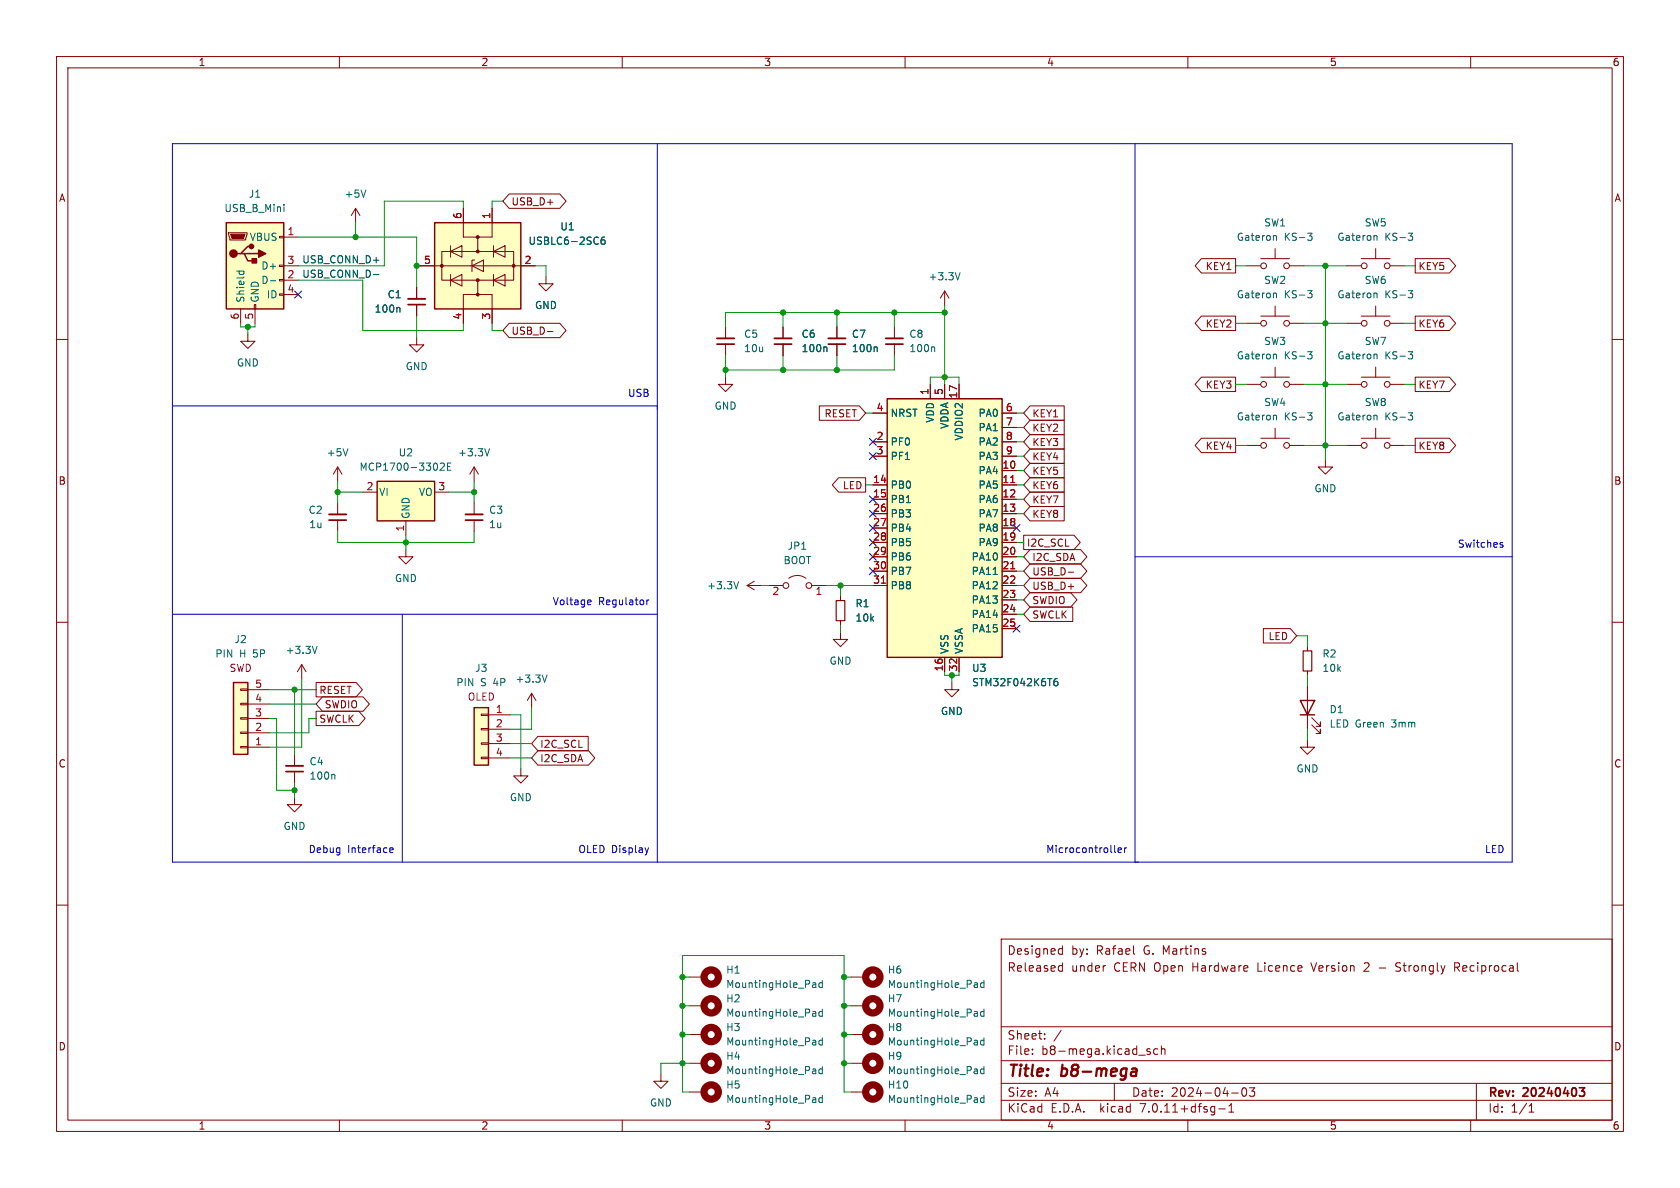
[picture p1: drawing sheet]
<svg xmlns="http://www.w3.org/2000/svg" width="297mm" height="210mm" viewBox="0 0 297 210" stroke-linecap="round" stroke-linejoin="round" font-family="sans-serif">
<g fill="none" stroke="#840000" stroke-width=".18">
<path d="M10 10h277v190h-277zM12 12h273v186h-273zM60 10v2M110 10v2M160 10v2M210 10v2M260 10v2M62.9 36.8l-.8 1.3M62.9 36.8v2.6M62.9 36.8l.7 1.3M81.9 36.8v5.1h2.6v2.6M87 36.8v5.1h-2.5"/>
<path d="M90 34.3h9l1.1 1.3-1.1 1.2h-9l-1.1-1.2zM10 60h2M40.4 41.1h3.3v.3l-.3 1h-2.8zM42.5 54.6v2.6M43.8 59.1v1.2h1.3l-1.3 1.3-1.3-1.3h1.3M45 53.8h.2v.8h-.2zM45.1 54.6v2.6M49.4 51.9h.8v.3h-.8zM49.4 49.4h.8v.3h-.8zM49.4 46.9h.8v.2h-.8zM49.4 41.8h.8v.2h-.8zM50.2 47h2.5"/>
<path d="M50.2 41.9h2.5M50.2 52.1h2.5M50.2 49.5h2.5M73.7 59.7v1.3h1.2l-1.2 1.2-1.3-1.2h1.3M73.7 50.8v2M73.7 53.8v2.1M74.3 47h20.3M78.1 44.5h12.7v5h-12.7zM79.6 44.5l2.1-1.1v2.1zM79.6 49.5l2.1-1v2zM79.6 43.4v2.1M79.6 48.5v2"/>
<path d="M83.4 47l2.1-1v2zM83.9 46h-.5v2M84.5 49.5v2.6h-2.6v5.1M84.5 52.1h2.5v5.1M87.2 44.5l2.1-1.1v2.1zM87.2 49.5l2.1-1v2zM87.2 43.4v2.1M87.2 48.5v2M90 57.1h9l1.1 1.3-1.1 1.3h-9l-1.1-1.3zM96.5 48.9v1.3h1.3l-1.3 1.2-1.3-1.2h1.3M96.8 58.6h.9M128.3 57.8v2"/>
<path d="M138.4 57.8v2M148 57.8v2M158.1 57.8v2M167 51.4l-.8 1.3M167 51.4v2.6M167 51.4l.8 1.3M212.4 45.7h6v2.6h-6l-1.1-1.3zM212.4 55.9h6v2.5h-6l-1.1-1.2zM220.3 57.2h2.6M220.3 47h2.6M222.9 55.9h5.1M222.9 45.7h5.1"/>
<path d="M225.4 43.9v1.8M225.4 54.1v1.8M228 57.2h2.5M228 47h2.5M238.1 57.2h2.6M238.1 47h2.6M240.7 55.9h5M240.7 45.7h5M243.2 43.9v1.8M243.2 54.1v1.8M245.7 57.2h2.6M245.7 47h2.6"/>
<path d="M250.2 55.9h6l1.2 1.3-1.2 1.2h-6zM250.2 45.7h6l1.2 1.3-1.2 1.3h-6zM285 60h2M128.3 66.7v1.2h1.2l-1.2 1.3-1.3-1.3h1.3M128.3 60.8v2.1M138.4 60.8v2.1M144.8 71.8h7.1l1.1 1.2-1.1 1.3h-7.1zM148 60.8v2.1M154.3 78.1h2.5M154.3 73h2.5M158.1 60.8v2.1M164.5 67.9v2.6"/>
<path d="M167 67.9v2.6M169.5 67.9v2.6M177.2 78.1h2.5M177.2 73h2.5M177.2 75.6h2.5M182.1 71.8h6v2.5h-6l-1.1-1.3zM182.1 74.3h6v2.5h-6l-1.1-1.2zM182.1 79.4h6v2.5h-6l-1.1-1.3zM182.1 76.8h6v2.6h-6l-1.1-1.3zM212.4 66.7h6v2.5h-6l-1.1-1.3zM212.4 77.5h6v2.5h-6l-1.1-1.3zM220.3 78.7h2.6"/>
<path d="M220.3 67.9h2.6M222.9 77.5h5.1M222.9 66.7h5.1M225.4 64.9v1.8M225.4 75.7v1.8M228 78.7h2.5M228 67.9h2.5M238.1 78.7h2.6M238.1 67.9h2.6M240.7 77.5h5M240.7 66.7h5M243.2 64.9v1.8"/>
<path d="M243.2 75.7v1.8M245.7 78.7h2.6M245.7 67.9h2.6M250.2 66.7h6l1.2 1.2-1.2 1.3h-6zM250.2 77.5h6l1.2 1.2-1.2 1.3h-6zM59.7 82.6l-.8 1.2M59.7 82.6v2.5M59.7 88.9v2M59.7 91.9v2.1M59.7 82.6l.8 1.2M64.1 87h2.6M71.8 97.2v1.2h1.2l-1.2 1.3-1.3-1.3h1.3"/>
<path d="M71.8 92.1v2.5M76.8 87h2.6M83.8 82.6v2.5M83.8 88.9v2M83.8 91.9v2.1M83.8 82.6l-.7 1.2M83.8 82.6l.8 1.2M148.3 84.5h4.7v2.5h-4.7l-1.2-1.3zM154.3 85.7h2.5M154.3 88.3h2.5M154.3 90.8h2.5M154.3 93.3h2.5"/>
<path d="M154.3 95.9h2.5M154.3 98.4h2.5M154.3 80.6h2.5M177.2 83.2h2.5M177.2 85.7h2.5M177.2 88.3h2.5M177.2 90.8h2.5M177.2 93.3h2.5M177.2 95.9h2.5M177.2 98.4h2.5M177.2 80.6h2.5M181 94.6h8.9l1.1 1.3-1.1 1.3h-8.9z"/>
<path d="M182.1 89.5h6v2.6h-6l-1.1-1.3zM182.1 84.5h6v2.5h-6l-1.1-1.3zM182.1 81.9h6v2.6h-6l-1.1-1.3zM182.1 87h6v2.5h-6l-1.1-1.2zM182.1 99.7h8.9l1.2 1.3-1.2 1.2h-8.9l-1.1-1.2zM182.1 97.2h8.9l1.2 1.2-1.2 1.3h-8.9l-1.1-1.3zM234.3 81.3v1.3h1.3l-1.3 1.2-1.3-1.2h1.3M10 110h2M53.3 117.5l-.7 1.2M53.3 117.5v2.5M53.3 117.5l.8 1.2M132.1 103.5l1.2 .8"/>
<path d="M132.1 103.5h2.5M133.3 102.7l-1.2 .8M135.9 103.5h2.5M139.4 102.2a2.54 2.54 0 0 1 3.1 0M143.5 103.5h2.5M148.6 111.8v1.2h1.3l-1.3 1.3-1.3-1.3h1.3M148.6 105.4v.8M148.6 109.7v.8M154.3 103.5h2.5M154.3 101h2.5M167 116.2v2.5M169.5 116.2v2.5"/>
<path d="M177.2 103.5h2.5M177.2 101h2.5M177.2 106h2.5M177.2 108.6h2.5M177.2 111.1h2.5M182.1 104.8h7.2l1.1 1.2-1.1 1.3h-7.2l-1.1-1.3zM182.1 107.3h7.5v2.6h-7.5l-1.1-1.3zM182.1 102.2h8.9l1.2 1.3-1.2 1.3h-8.9l-1.1-1.3zM188.9 101.2h.9M223.3 111.1h4.8l1.1 1.3-1.1 1.3h-4.8zM231.1 114.3v.8M231.1 118.6v.8"/>
<path d="M285 110h2M42.5 121.8h1.3v.2h-1.3zM42.5 124.3h1.3v.3h-1.3zM42.5 126.9h1.3v.2h-1.3zM42.5 129.4h1.3v.3h-1.3zM42.5 132h1.3v.2h-1.3zM43.8 132.1h3.8M43.8 129.5h3.8M43.8 127h3.8M43.8 124.5h3.8M43.8 121.9h3.8M52.1 133.4v2"/>
<path d="M52.1 136.4v2M55.9 125.7h7.5l1.2 1.3-1.2 1.3h-7.5zM55.9 120.6h7.1l1.1 1.3-1.1 1.3h-7.1zM57 123.2h7.2l1.1 1.3-1.1 1.2h-7.2l-1.1-1.2zM85.1 133.9h1.3v.2h-1.3zM85.1 131.3h1.3v.3h-1.3zM85.1 128.8h1.3v.2h-1.3zM85.1 126.2h1.3v.3h-1.3zM86.4 126.4h3.8M86.4 128.9h3.8M86.4 131.4h3.8M86.4 134h3.8"/>
<path d="M92.1 135.9v1.3h1.2l-1.2 1.2-1.3-1.2h1.3M94 122.6l-.8 1.2M94 122.6v2.5M94 122.6l.7 1.2M95.1 132.7h8.9l1.2 1.3-1.2 1.3h-8.9l-1.1-1.3zM95.1 130.2h8.9v2.5h-8.9l-1.1-1.3zM168.3 120.7v1.2h1.2l-1.2 1.3-1.3-1.3h1.3M231.1 130.8v1.3h1.3l-1.3 1.3-1.2-1.3h1.2M231.1 121.3v7.6M231.9 128.1l1.5 1.6v-.8v.8h-.7M231.9 126.9l1.5 1.5v-.8v.8h-.7M10 160h2"/>
<path d="M52.1 141v1.2h1.2l-1.2 1.3-1.3-1.3h1.3M285 160h2M121.9 172.7h2.6M121.9 177.8h2.6M150.5 172.7h2.5M150.5 177.8h2.5M177 166h108v32h-108zM187.4 170.7l.4 .1M187.4 167.7l.4 .1M187.8 167.2v1.5M187.8 170.2v1.5M187.8 171.6l-.4 .1"/>
<path d="M187.8 168.6l-.4 .1M195.3 170.7h.2M200.5 168.6l.1 .1M231.7 170.2l.5 1.5M241.2 170.3h.1M242 170.8l-.9 .9h.9M243.8 171.1h1.2M246.7 171.6l.6 .1M247.4 170.2h-.4l-.3 .3 .2 .3 .4 .2M257.2 171h.5M257.5 171l.5 .7M257.7 170.2h-.5v1.5"/>
<path d="M60 198v2M110 198v2M116.8 189.9v1.2h1.3l-1.3 1.3-1.2-1.3h1.2M121.9 188h2.6M121.9 193h2.6M121.9 182.9h2.6M150.5 188h2.5M150.5 193h2.5M150.5 182.9h2.5M160 198v2M177 194.5h108M177 191.5h108"/>
<path d="M177 187.5h108M177 181.5h108M182.5 186.3v.1M182.5 185.5v.1M184.7 183.6v.1M184.7 182.8v.1M187.6 182.1l-1.3 2M197 191.5v3M202.7 185.7l.7 .4-.2 .3-.5-.1M203.3 185.5l-.3-.1-.3 .2M204.7 185.5l-.5-.1-.2 .3v.4l.1 .2h.6M205.3 185.5l.2-.1 .4 .1 .1 .9"/>
<path d="M205.3 184.9v1.5M210 198v2M215.5 196h1.1M217.2 196.6h.9M217.2 195.5l.5-.4v1.5M217.7 193.2h1.2M219.7 192.4l.2-.1a.81 .81 0 0 1 .6 .6 .81 .81 0 0 1-.3 .8l-.2 .1a.81 .81 0 0 1-.3-1.4zM220.9 192.3h.9l-.5 .6 .4 .1v.7l-.2 .1h-.4l-.2-.1M260 198v2M261 191.5v6.5M270.3 196.6h.9M270.3 195.5l.4-.4v1.5"/>
<circle cx="223.4" cy="57.2" r=".51"/>
<circle cx="223.4" cy="47" r=".51"/>
<circle cx="227.5" cy="57.2" r=".51"/>
<circle cx="227.5" cy="47" r=".51"/>
<circle cx="241.2" cy="47" r=".51"/>
<circle cx="241.2" cy="57.2" r=".51"/>
<circle cx="245.2" cy="47" r=".51"/>
<circle cx="245.2" cy="57.2" r=".51"/>
<circle cx="223.4" cy="78.7" r=".51"/>
<circle cx="223.4" cy="67.9" r=".51"/>
<circle cx="227.5" cy="78.7" r=".51"/>
<circle cx="227.5" cy="67.9" r=".51"/>
<circle cx="241.2" cy="67.9" r=".51"/>
<circle cx="241.2" cy="78.7" r=".51"/>
<circle cx="245.2" cy="67.9" r=".51"/>
<circle cx="245.2" cy="78.7" r=".51"/>
<circle cx="138.9" cy="103.5" r=".51"/>
<circle cx="143" cy="103.5" r=".51"/>
</g>
<path d="M72.1 53.8h3.1M126.7 60.8h3.1M136.9 60.8h3.1M146.4 60.8h3.1M156.6 60.8h3M58.2 91.9h3M82.3 91.9h3M50.5 136.4h3.1M279.2 192.3h.9l-.5 .6 .5 .1v.6l-.3 .2-.5-.1" fill="none" stroke="#840000" stroke-width=".3"/>
<path d="M200.1 189l.2-.1 .6 .1-.1 1.2M200.8 190.1l-.6 .1M200.9 189.4l-.8 .1" fill="none" stroke="#840000" stroke-width=".4"/>
<g fill="none" stroke="#840000" stroke-width="1.3">
<circle cx="125.7" cy="172.7" r="1.27"/>
<circle cx="125.7" cy="177.8" r="1.27"/>
<circle cx="154.3" cy="177.8" r="1.27"/>
<circle cx="154.3" cy="172.7" r="1.27"/>
<circle cx="125.7" cy="188" r="1.27"/>
<circle cx="125.7" cy="193" r="1.27"/>
<circle cx="125.7" cy="182.9" r="1.27"/>
<circle cx="154.3" cy="188" r="1.27"/>
<circle cx="154.3" cy="193" r="1.27"/>
<circle cx="154.3" cy="182.9" r="1.27"/>
</g>
<g fill="none" stroke="#006464" stroke-width=".18">
<path d="M50.2 36.1v.2M50.2 36.6v.8M64.7 33.6l-.4 1.3M41.9 47.9h1.2M42.3 47.9v.4M43.1 47.9v.4M47.8 49.6h.9M70.5 54.3l.2 .2v.7M106.9 41.9l-.4 .1a.86 .86 0 0 0 0 1.2l.4-.1 .1-.5-.3-.2-.3 .1-.1 .1M169.7 48.2l-.4 1.3M225.3 41.6l.4 .2v.7M225.3 51.8l.4 .2v.6"/>
<path d="M231.2 41.2h.8l-.5 .5 .4 .1 .1 .4-.3 .3h-.3M231.2 51.4h.8l-.5 .5 .4 .1 .1 .4-.3 .2h-.3M243.1 41.6l.3 .2v.7M243.1 51.8l.3 .2v.6M249 41.2h.7l-.4 .5 .4 .1v.4l-.2 .3h-.4M249 51.4h.7l-.4 .5 .4 .1v.4l-.2 .2h-.4M61.5 79.3l-.4 1.3M86.5 79.3l-.4 1.3M146 61.3l.2 .2v.7M154.9 61.3l.2 .2v.7M165.1 61.3l.1 .2v.7M225.3 73.4l.4 .2v.6"/>
<path d="M225.3 62.6l.4 .2v.6M231.2 73h.8l-.5 .5 .4 .1 .1 .4-.3 .2h-.3M231.2 62.2h.8l-.5 .5 .4 .1 .1 .4-.3 .2h-.3M243.1 73.4l.3 .2v.6M243.1 62.6l.3 .2v.6M249 73h.7l-.4 .5 .4 .1v.4l-.2 .2h-.4M249 62.2h.7l-.4 .5 .4 .1v.4l-.2 .2h-.4M77.8 82l.5-.1 .3 .3-.8 .9h.8M79.1 82.5h.4M79.7 81.9h-.6v1.2h.6M56.1 114.2l-.5 1.3M96.7 119.3l-.4 1.3"/>
<path d="M130.6 102.8l-.4 1.3M175.6 101.5h.7M186.9 120h-.4a.86 .86 0 0 0 0 1.2l.5-.1v-.4l-.2-.3-.4 .1-.1 .2M59 136.9l.2 .2v.6M143.8 173.7l.4 .1v.8M143.8 178.8l.4 .1v.7M144.2 174.5l-.4 .1M144.2 174l-.4 .1M144.2 179.6h-.4M144.2 179.1l-.4 .1M145.4 173.8l-.4-.1-.2 .3 .1 .5h.5M145.4 173.3v1.3"/>
<path d="M145.4 178.4v1.2M145.4 178.9l-.4-.1-.2 .2 .1 .6h.5M172.4 173.7l.3 .1 .1 .8M172.4 178.8l.3 .1 .1 .7M172.8 174.5l-.4 .1M172.8 174l-.4 .1M172.8 179.6h-.4M172.8 179.1l-.4 .1M173.9 173.8l-.3-.1-.3 .3 .2 .5h.4M173.9 173.3v1.3M173.9 178.4v1.2M173.9 178.9l-.3-.1-.3 .2 .2 .6h.4"/>
<path d="M143.8 183.9h.4v.8M143.8 189h.4v.8M143.8 194l.4 .1v.8M144.2 189.7l-.4 .1M144.2 189.3h-.4M144.2 194.8l-.4 .1M144.2 194.3l-.4 .1M144.2 184.7h-.4M144.2 184.2h-.4M145.4 183.5v1.2M145.4 188.5v1.3M145.4 193.6v1.3"/>
<path d="M145.4 183.9h-.4l-.2 .2 .1 .6h.5M145.4 189h-.4l-.2 .2 .1 .5h.5M145.4 194.1l-.4-.1-.2 .3 .1 .5h.5M172.4 183.9h.3l.1 .8M172.4 189h.3l.1 .8M172.4 194l.3 .1 .1 .8M172.8 189.7l-.4 .1M172.8 189.3h-.4M172.8 194.8l-.4 .1M172.8 194.3l-.4 .1M172.8 184.7h-.4M172.8 184.2h-.4"/>
<path d="M173.9 189h-.3l-.3 .2 .2 .5h.4M173.9 183.5v1.2M173.9 188.5v1.3M173.9 193.6v1.3M173.9 183.9h-.3l-.3 .2 .2 .6h.4M173.9 194.1l-.3-.1-.3 .3 .2 .5h.4"/>
</g>
<path d="M72.1 52.8h3.1M126.7 59.8h3.1M136.9 59.8h3.1M146.4 59.8h3.1M156.6 59.8h3M58.2 90.9h3M82.3 90.9h3M50.5 135.4h3.1" fill="none" stroke="#840000" stroke-width=".33"/>
<path d="M147.8 106.2h1.6v3.5h-1.6zM230.4 115.1h1.5v3.5h-1.5z" fill="none" stroke="#840000" stroke-width=".2"/>
<g fill="#ffffc2" stroke="#ffffc2" stroke-width=".18">
<path d="M83.8 125.1h2.6v10.2h-2.6z"/>
<path d="M41.3 120.7h2.5v12.7h-2.5z"/>
<path d="M66.7 85.1h10.1v7h-10.1z"/>
<path d="M76.8 39.4h15.3v15.2h-15.3z"/>
<path d="M40 39.4h10.2v15.2h-10.2z"/>
<path d="M156.8 70.5h20.4v45.7h-20.4z"/>
</g>
<path d="M40 39.4h10.2v15.2h-10.2zM76.8 39.4h15.3v15.2h-15.3zM42.5 44.8h.7l.6 1.3h1.3M43.2 44.8h2.5M44.4 43.6h-.6l-1.3 1.2h-.6M156.8 70.5h20.4v45.7h-20.4zM66.7 85.1h10.1v7h-10.1zM41.3 120.7h2.5v12.7h-2.5zM83.8 125.1h2.6v10.2h-2.6zM229.9 123.8h2.5l-1.3 2.6zM229.9 126.4h2.5" fill="none" stroke="#840000" stroke-width=".25"/>
<g fill="#840000" stroke="#840000" stroke-width=".18">
<path d="M40.8 41.4h2.5l-.2 .8h-2.1z"/>
<circle cx="84.5" cy="41.9" r=".25"/>
<circle cx="84.5" cy="44.4" r=".25"/>
<circle cx="90.8" cy="47" r=".25"/>
<circle cx="78.1" cy="47" r=".25"/>
<circle cx="84.5" cy="49.5" r=".25"/>
<circle cx="84.5" cy="52.1" r=".25"/>
</g>
<g fill="#840000" stroke="#840000" stroke-width=".25">
<path d="M45.7 44.2l1.3 .6-1.3 .7z"/>
<path d="M44.6 45.7h.7v.8h-.7z"/>
<circle cx="41.3" cy="44.8" r=".63"/>
<circle cx="44.5" cy="43.6" r=".38"/>
</g>
<path d="M178.7 85.3h.7M155.8 103.1h.7M178.7 100.5h.7" fill="none" stroke="#a90000" stroke-width=".18"/>
<path d="M66 48.5h1" fill="none" stroke="#0f0f0f" stroke-width=".18"/>
<g fill="none" stroke="#0000c2" stroke-width=".18">
<path d="M30.5 25.4h236.8v127h-236.8zM116.2 25.4v127M200.7 25.4v127M30.5 71.8h85.7M200.7 98.4h66.6M265.2 96.3l.5 .1v.2l-.2 .1h-.3M265.2 96h.5M30.5 108.6h85.7M71.1 108.6v43.8M104.1 106.1h.3l.1 .3-.6 .1M104.4 106.8l-.3 .1M114.4 106.1v.8"/>
<path d="M114.7 106.1l-.3 .2M68.9 150.3l.6-.1-.1-.3h-.3l-.2 .2 .1 .6h.4M114.7 149.9l-.3 .8M197.1 150.5l.1 .2M197.7 150.3l.6-.1-.1-.3h-.4l-.1 .2v.6h.5M198.8 149.9v.8M199.2 149.9l-.4 .2"/>
</g>
<g fill="none" stroke="#009600" stroke-width=".18">
<path d="M62.9 39.4v2.5M81.9 36.8v-1.2h-14v11.4h-15.2M88.9 35.6h-1.9v1.2M42.5 57.2v.6h2.6v-.6M43.8 57.8v1.3M52.7 49.5h11.4v8.9h17.8v-1.2M52.7 41.9h21v8.9M73.7 47h.6M73.7 55.9v3.8M87 57.2v1.2h1.9M94.6 47h1.9v1.9M138.4 55.2v2.6"/>
<path d="M148 55.2v2.6M158.1 55.2v2.6M167 55.2h-38.7v2.6M167 54v13.9M218.4 47h1.9M218.4 57.2h1.9M230.5 47h7.6M230.5 57.2h7.6M234.3 47v34.3M248.3 47h1.9M248.3 57.2h1.9M128.3 62.9v3.8"/>
<path d="M138.4 62.9v2.5M148 62.9v2.5M153 73h1.3M158.1 62.9v2.5h-29.8M164.5 67.9v-1.2h5v1.2M179.7 73h1.3M179.7 78.1h1.3M179.7 75.6h1.3M218.4 78.7h1.9M218.4 67.9h1.9M230.5 78.7h7.6M230.5 67.9h7.6"/>
<path d="M248.3 78.7h1.9M248.3 67.9h1.9M59.7 85.1v3.8M59.7 94v1.9h24.1v-1.9M59.7 87h4.4M71.8 94.6v2.6M79.4 87h4.4M83.8 85.1v3.8M153 85.7h1.3M179.7 95.9h1.3M179.7 98.4h1.3M179.7 85.7h1.3"/>
<path d="M179.7 88.3h1.3M179.7 83.2h1.3M179.7 90.8h1.3M179.7 80.6h1.3M134.6 103.5h1.3M146 103.5h8.3M148.6 103.5v1.9M148.6 110.5v1.3M167 118.7v.7h2.5v-.7M168.3 119.4v1.3M179.7 106h1.3M179.7 101h1.3"/>
<path d="M179.7 103.5h1.3M179.7 108.6h1.3M229.2 112.4h1.9v1.9M231.1 119.4v1.9M47.6 127h1.3v12.7h3.2M47.6 124.5h8.3M47.6 121.9h8.3M52.1 121.9v11.5M52.1 138.4v2.6M53.3 120v12.1h-5.7M55.9 127h-1.3v2.5h-7M90.2 134h3.8"/>
<path d="M90.2 126.4h1.9v9.5M90.2 131.4h3.8M94 125.1v3.8h-3.8M231.1 128.9v1.9M120.6 177.8h1.3M120.6 172.7h1.3M149.2 177.8h1.3M149.2 172.7h1.3M120.6 182.9h1.3M121.9 193h-1.3v-24.1h28.6v24.1h1.3M121.9 188h-5.1v1.9M149.2 182.9h1.3"/>
<path d="M149.2 188h1.3"/>
</g>
<g fill="none" stroke="#000084" stroke-width=".18">
<path d="M52.1 51.5l1.2 1.2M53.3 51.5l-1.2 1.2M153.7 77.5l1.2 1.2M154.9 77.5l-1.2 1.2M153.7 92.7l1.2 1.3M153.7 97.8l1.2 1.2M153.7 87.7l1.2 1.2M153.7 95.3l1.2 1.2M153.7 90.2l1.2 1.2M153.7 80l1.2 1.3M154.9 92.7l-1.2 1.3M154.9 97.8l-1.2 1.2"/>
<path d="M154.9 87.7l-1.2 1.2M154.9 95.3l-1.2 1.2M154.9 90.2l-1.2 1.2M154.9 80l-1.2 1.3M179.1 92.7l1.2 1.3M180.3 92.7l-1.2 1.3M153.7 100.4l1.2 1.2M154.9 100.4l-1.2 1.2M179.1 110.5l1.2 1.2M180.3 110.5l-1.2 1.2"/>
</g>
<g fill="#009600" stroke="#009600" stroke-width=".18">
<circle cx="128.3" cy="65.4" r=".46"/>
<circle cx="43.8" cy="57.8" r=".46"/>
<circle cx="62.9" cy="41.9" r=".46"/>
<circle cx="59.7" cy="87" r=".46"/>
<circle cx="73.7" cy="47" r=".46"/>
<circle cx="120.6" cy="172.7" r=".46"/>
<circle cx="71.8" cy="95.9" r=".46"/>
<circle cx="83.8" cy="87" r=".46"/>
<circle cx="52.1" cy="139.7" r=".46"/>
<circle cx="52.1" cy="121.9" r=".46"/>
<circle cx="138.4" cy="55.2" r=".46"/>
<circle cx="148" cy="55.2" r=".46"/>
<circle cx="158.1" cy="55.2" r=".46"/>
<circle cx="138.4" cy="65.4" r=".46"/>
<circle cx="149.2" cy="188" r=".46"/>
<circle cx="120.6" cy="177.8" r=".46"/>
<circle cx="149.2" cy="177.8" r=".46"/>
<circle cx="120.6" cy="188" r=".46"/>
<circle cx="149.2" cy="182.9" r=".46"/>
<circle cx="120.6" cy="182.9" r=".46"/>
<circle cx="149.2" cy="172.7" r=".46"/>
<circle cx="168.3" cy="119.4" r=".46"/>
<circle cx="148.6" cy="103.5" r=".46"/>
<circle cx="234.3" cy="57.2" r=".46"/>
<circle cx="234.3" cy="67.9" r=".46"/>
<circle cx="234.3" cy="47" r=".46"/>
<circle cx="234.3" cy="78.7" r=".46"/>
<circle cx="167" cy="66.7" r=".46"/>
<circle cx="148" cy="65.4" r=".46"/>
<circle cx="167" cy="55.2" r=".46"/>
</g>
<g font-size="2.8" fill="#840000">
<text x="178" y="190.9">Title:</text>
<text x="187.7" y="190.9">b8-mega</text>
</g>
<g font-size="2.1" fill="#840000">
<text x="178" y="172">Released</text>
<text x="178" y="169">Designed</text>
<text x="189.4" y="172">under</text>
<text x="189.4" y="169">by:</text>
<text x="193.9" y="169">Rafael</text>
<text x="197" y="172">CERN Open</text>
<text x="202.3" y="169">G. Martins</text>
<text x="211.1" y="172">Hardware</text>
<text x="222.7" y="172">Licence</text>
<text x="232.4" y="172">Version</text>
<text x="241.9" y="172">2</text>
<text x="247.8" y="172">Strongly</text>
<text x="258.3" y="172">Reciprocal</text>
<text x="178" y="184">Sheet:</text>
<text x="178" y="186.7">File:</text>
<text x="184.1" y="186.7">b8-mega.kicad_sch</text>
<text x="178" y="196.9">KiCad</text>
<text x="178" y="194.1">Size:</text>
<text x="184.7" y="194.1">A4</text>
<text x="185.7" y="196.9">E.D.A.</text>
<text x="194.6" y="196.9">kicad</text>
<text x="200" y="194.1">Date:</text>
<text x="201.8" y="196.9">7.0.11+dfsg-1</text>
<text x="207" y="194.1">2024-04-03</text>
<text x="263" y="194.3">Rev:</text>
<text x="263" y="196.9">Id:</text>
<text x="267.1" y="196.9">1/1</text>
<text x="269.4" y="194.3">20240403</text>
</g>
<g font-size="1.8" fill="#840000">
<text x="35" y="11.9">1</text>
<text x="85" y="11.9">2</text>
<text x="135" y="11.9">3</text>
<text x="185" y="11.9">4</text>
<text x="235" y="11.9">5</text>
<text x="285" y="11.9">6</text>
<text x="10.3" y="35.9">A</text>
<text x="285.3" y="35.9">A</text>
<text x="90.3" y="36.5">USB_D+</text>
<text x="213" y="47.9">KEY1</text>
<text x="250.7" y="47.9">KEY5</text>
<text x="90.3" y="59.4">USB_D-</text>
<text x="213" y="58.1">KEY2</text>
<text x="250.7" y="58.1">KEY6</text>
<text x="213" y="68.9">KEY3</text>
<text x="250.7" y="68.9">KEY7</text>
<text x="145.7" y="74">RESET</text>
<text x="182.4" y="74">KEY1</text>
<text x="182.4" y="76.5">KEY2</text>
<text x="182.4" y="81.6">KEY4</text>
<text x="182.4" y="79.1">KEY3</text>
<text x="213" y="79.7">KEY4</text>
<text x="250.7" y="79.7">KEY8</text>
<text x="10.3" y="85.9">B</text>
<text x="148.9" y="86.7">LED</text>
<text x="182.4" y="86.7">KEY6</text>
<text x="182.4" y="84.1">KEY5</text>
<text x="182.4" y="89.2">KEY7</text>
<text x="285.3" y="85.9">B</text>
<text x="182.4" y="91.8">KEY8</text>
<text x="181.5" y="96.8">I2C_SCL</text>
<text x="182.4" y="101.9">USB_D-</text>
<text x="182.4" y="99.4">I2C_SDA</text>
<text x="182.4" y="107">SWDIO</text>
<text x="182.4" y="104.5">USB_D+</text>
<text x="182.4" y="109.5">SWCLK</text>
<text x="224.2" y="113.3">LED</text>
<text x="56.4" y="122.9">RESET</text>
<text x="57.3" y="125.4">SWDIO</text>
<text x="56.4" y="128">SWCLK</text>
<text x="10.3" y="135.9">C</text>
<text x="95.4" y="134.9">I2C_SDA</text>
<text x="95.4" y="132.4">I2C_SCL</text>
<text x="285.3" y="135.9">C</text>
<text x="10.3" y="185.9">D</text>
<text x="285.3" y="185.9">D</text>
<text x="35" y="199.9">1</text>
<text x="85" y="199.9">2</text>
<text x="135" y="199.9">3</text>
<text x="185" y="199.9">4</text>
<text x="235" y="199.9">5</text>
<text x="285" y="199.9">6</text>
</g>
<g font-size="1.8" fill="#006464">
<text x="43.9" y="35.2">J1</text>
<text x="60.8" y="35.2">+5V</text>
<text x="39.6" y="37.7">USB_B_Mini</text>
<text x="99" y="40.9">U1</text>
<text x="223.4" y="40.2">SW1</text>
<text x="241.2" y="40.2">SW5</text>
<text x="44" y="42.8">VBUS</text>
<text x="46.1" y="47.9">D+</text>
<text x="93.3" y="43.5">USBLC6-2SC6</text>
<text x="218.5" y="42.8">Gateron</text>
<text x="227" y="42.8">KS-3</text>
<text x="236.3" y="42.8">Gateron</text>
<text x="244.8" y="42.8">KS-3</text>
<text x="43.4" y="53.6" transform="rotate(-90 43.4 53.6)">Shield</text>
<text x="45.9" y="53.6" transform="rotate(-90 45.9 53.6)">GND</text>
<text x="46.1" y="50.4">D-</text>
<text x="47.1" y="52.9">ID</text>
<text x="68.4" y="52.9">C1</text>
<text x="164.1" y="49.8">+3.3V</text>
<text x="218.5" y="52.9">Gateron</text>
<text x="223.4" y="50.4">SW2</text>
<text x="227" y="52.9">KS-3</text>
<text x="236.3" y="52.9">Gateron</text>
<text x="241.2" y="50.4">SW6</text>
<text x="244.8" y="52.9">KS-3</text>
<text x="66.1" y="55.5">100n</text>
<text x="94.5" y="54.8">GND</text>
<text x="131.5" y="59.9">C5</text>
<text x="141.6" y="59.9">C6</text>
<text x="150.5" y="59.9">C7</text>
<text x="160.7" y="59.9">C8</text>
<text x="41.8" y="65">GND</text>
<text x="71.6" y="65.6">GND</text>
<text x="131.5" y="62.5">10u</text>
<text x="141.6" y="62.5">100n</text>
<text x="150.5" y="62.5">100n</text>
<text x="160.7" y="62.5">100n</text>
<text x="218.5" y="63.7">Gateron</text>
<text x="223.4" y="61.2">SW3</text>
<text x="227" y="63.7">KS-3</text>
<text x="236.3" y="63.7">Gateron</text>
<text x="241.2" y="61.2">SW7</text>
<text x="244.8" y="63.7">KS-3</text>
<text x="223.4" y="72">SW4</text>
<text x="241.2" y="72">SW8</text>
<text x="126.2" y="72.6">GND</text>
<text x="157.4" y="73.9">NRST</text>
<text x="165.3" y="74.8" transform="rotate(-90 165.3 74.8)">VDD</text>
<text x="167.9" y="75.9" transform="rotate(-90 167.9 75.9)">VDDA</text>
<text x="170.4" y="78" transform="rotate(-90 170.4 78)">VDDIO2</text>
<text x="172.9" y="73.9">PA0</text>
<text x="172.9" y="76.4">PA1</text>
<text x="218.5" y="74.5">Gateron</text>
<text x="227" y="74.5">KS-3</text>
<text x="236.3" y="74.5">Gateron</text>
<text x="244.8" y="74.5">KS-3</text>
<text x="57.7" y="80.9">+5V</text>
<text x="63.5" y="83.4">MCP1700-3302E</text>
<text x="70.4" y="80.9">U2</text>
<text x="80.9" y="80.9">+3.3V</text>
<text x="157.4" y="79">PF0</text>
<text x="157.4" y="81.5">PF1</text>
<text x="172.9" y="79">PA2</text>
<text x="172.9" y="81.5">PA3</text>
<text x="66.9" y="87.9">VI</text>
<text x="74" y="87.9">VO</text>
<text x="157.4" y="86.6">PB0</text>
<text x="157.4" y="89.1">PB1</text>
<text x="172.9" y="84">PA4</text>
<text x="172.9" y="86.6">PA5</text>
<text x="172.9" y="89.1">PA6</text>
<text x="232.3" y="87.2">GND</text>
<text x="54.5" y="91">C2</text>
<text x="54.6" y="93.6">1u</text>
<text x="72.6" y="91.8" transform="rotate(-90 72.6 91.8)">GND</text>
<text x="86.4" y="91">C3</text>
<text x="86.4" y="93.6">1u</text>
<text x="157.4" y="91.7">PB3</text>
<text x="157.4" y="94.2">PB4</text>
<text x="172.9" y="91.7">PA7</text>
<text x="172.9" y="94.2">PA8</text>
<text x="138.4" y="99.9">BOOT</text>
<text x="139.1" y="97.4">JP1</text>
<text x="157.4" y="96.7">PB5</text>
<text x="157.4" y="99.3">PB6</text>
<text x="157.4" y="101.8">PB7</text>
<text x="171.7" y="99.3">PA10</text>
<text x="171.7" y="101.8">PA11</text>
<text x="172.9" y="96.7">PA9</text>
<text x="69.7" y="103.1">GND</text>
<text x="124.9" y="104.4">+3.3V</text>
<text x="151.1" y="107.5">R1</text>
<text x="157.4" y="104.4">PB8</text>
<text x="171.7" y="104.4">PA12</text>
<text x="171.7" y="106.9">PA13</text>
<text x="41.4" y="113.9">J2</text>
<text x="151.1" y="110.1">10k</text>
<text x="171.7" y="109.4">PA14</text>
<text x="171.7" y="112">PA15</text>
<text x="38" y="116.4">PIN</text>
<text x="42.3" y="116.4">H 5P</text>
<text x="50.4" y="115.8">+3.3V</text>
<text x="83.9" y="119">J3</text>
<text x="146.6" y="117.7">GND</text>
<text x="167.9" y="115.7" transform="rotate(-90 167.9 115.7)">VSS</text>
<text x="170.4" y="115.7" transform="rotate(-90 170.4 115.7)">VSSA</text>
<text x="171.7" y="119">U3</text>
<text x="233.7" y="116.4">R2</text>
<text x="233.7" y="119">10k</text>
<text x="80.6" y="121.5">PIN</text>
<text x="84.9" y="121.5">S 4P</text>
<text x="91" y="120.9">+3.3V</text>
<text x="171.7" y="121.5">STM32F042K6T6</text>
<text x="166.2" y="126.6">GND</text>
<text x="235" y="126.3">D1</text>
<text x="235" y="128.8">LED Green</text>
<text x="246.1" y="128.8">3mm</text>
<text x="54.6" y="135.5">C4</text>
<text x="229.1" y="136.8">GND</text>
<text x="54.6" y="138">100n</text>
<text x="90" y="141.8">GND</text>
<text x="50" y="146.9">GND</text>
<text x="128.3" y="172.3">H1</text>
<text x="156.9" y="172.3">H6</text>
<text x="128.3" y="174.9">MountingHole_Pad</text>
<text x="128.3" y="177.4">H2</text>
<text x="128.3" y="179.9">MountingHole_Pad</text>
<text x="156.9" y="177.4">H7</text>
<text x="156.9" y="179.9">MountingHole_Pad</text>
<text x="156.9" y="174.9">MountingHole_Pad</text>
<text x="128.3" y="182.5">H3</text>
<text x="128.3" y="185">MountingHole_Pad</text>
<text x="156.9" y="182.5">H8</text>
<text x="156.9" y="185">MountingHole_Pad</text>
<text x="128.3" y="187.6">H4</text>
<text x="128.3" y="190.1">MountingHole_Pad</text>
<text x="156.9" y="187.6">H9</text>
<text x="156.9" y="190.1">MountingHole_Pad</text>
<text x="114.8" y="195.8">GND</text>
<text x="128.3" y="192.6">H5</text>
<text x="128.3" y="195.2">MountingHole_Pad</text>
<text x="156.9" y="192.6">H10</text>
<text x="156.9" y="195.2">MountingHole_Pad</text>
</g>
<g font-size="1.8" fill="#a90000">
<text x="50.7" y="41.7">1</text>
<text x="81.7" y="38.8" transform="rotate(-90 81.7 38.8)">6</text>
<text x="86.7" y="38.8" transform="rotate(-90 86.7 38.8)">1</text>
<text x="50.7" y="46.7">3</text>
<text x="74.9" y="46.7">5</text>
<text x="92.6" y="46.7">2</text>
<text x="50.7" y="49.3">2</text>
<text x="50.7" y="51.8">4</text>
<text x="42.3" y="56.6" transform="rotate(-90 42.3 56.6)">6</text>
<text x="44.8" y="56.6" transform="rotate(-90 44.8 56.6)">5</text>
<text x="81.7" y="56.6" transform="rotate(-90 81.7 56.6)">4</text>
<text x="86.7" y="56.6" transform="rotate(-90 86.7 56.6)">3</text>
<text x="164.2" y="69.9" transform="rotate(-90 164.2 69.9)">1</text>
<text x="166.8" y="69.9" transform="rotate(-90 166.8 69.9)">5</text>
<text x="169.3" y="70.5" transform="rotate(-90 169.3 70.5)">17</text>
<text x="154.9" y="77.9">2</text>
<text x="154.9" y="72.8">4</text>
<text x="177.7" y="72.8">6</text>
<text x="177.7" y="75.3">7</text>
<text x="177.7" y="77.9">8</text>
<text x="154.9" y="80.4">3</text>
<text x="177.1" y="82.9">10</text>
<text x="177.7" y="80.4">9</text>
<text x="64.7" y="86.7">2</text>
<text x="77.4" y="86.7">3</text>
<text x="154.3" y="85.5">14</text>
<text x="154.3" y="88">15</text>
<text x="177.1" y="85.5">11</text>
<text x="177.1" y="88">12</text>
<text x="71.5" y="94.1" transform="rotate(-90 71.5 94.1)">1</text>
<text x="154.3" y="90.6">26</text>
<text x="154.3" y="93.1">27</text>
<text x="154.3" y="95.6">28</text>
<text x="177.1" y="90.6">13</text>
<text x="177.1" y="93.1">18</text>
<text x="177.1" y="95.6">19</text>
<text x="154.3" y="98.2">29</text>
<text x="154.3" y="100.7">30</text>
<text x="177.1" y="98.2">20</text>
<text x="177.1" y="100.7">21</text>
<text x="136.5" y="105.5">2</text>
<text x="144.1" y="105.5">1</text>
<text x="154.3" y="103.3">31</text>
<text x="177.1" y="103.3">22</text>
<text x="177.1" y="105.8">23</text>
<text x="177.1" y="108.3">24</text>
<text x="177.1" y="110.9">25</text>
<text x="166.8" y="118.8" transform="rotate(-90 166.8 118.8)">16</text>
<text x="169.3" y="118.8" transform="rotate(-90 169.3 118.8)">32</text>
<text x="45" y="124.2">4</text>
<text x="45" y="121.7">5</text>
<text x="45" y="131.8">1</text>
<text x="45" y="129.3">2</text>
<text x="45" y="126.7">3</text>
<text x="87.6" y="126.1">1</text>
<text x="87.6" y="128.7">2</text>
<text x="87.6" y="131.2">3</text>
<text x="87.6" y="133.7">4</text>
</g>
<g font-size="1.8" fill="#0f0f0f">
<text x="53.3" y="46.6">USB_CONN_D+</text>
<text x="53.3" y="49.2">USB_CONN_D-</text>
</g>
<g font-size="1.8" fill="#0000c2">
<text x="110.9" y="70.2">USB</text>
<text x="257.6" y="96.9">Switches</text>
<text x="97.6" y="107.1">Voltage</text>
<text x="105.8" y="107.1">Regulator</text>
<text x="54.5" y="150.9">Debug</text>
<text x="61.4" y="150.9">Interface</text>
<text x="102.2" y="150.9">OLED Display</text>
<text x="184.9" y="150.9">Microcontroller</text>
<text x="262.4" y="150.9">LED</text>
</g>
<g font-size="1.8" fill="#840084">
<text x="40.5" y="119">SWD</text>
<text x="82.6" y="124.1">OLED</text>
</g>
</svg>
